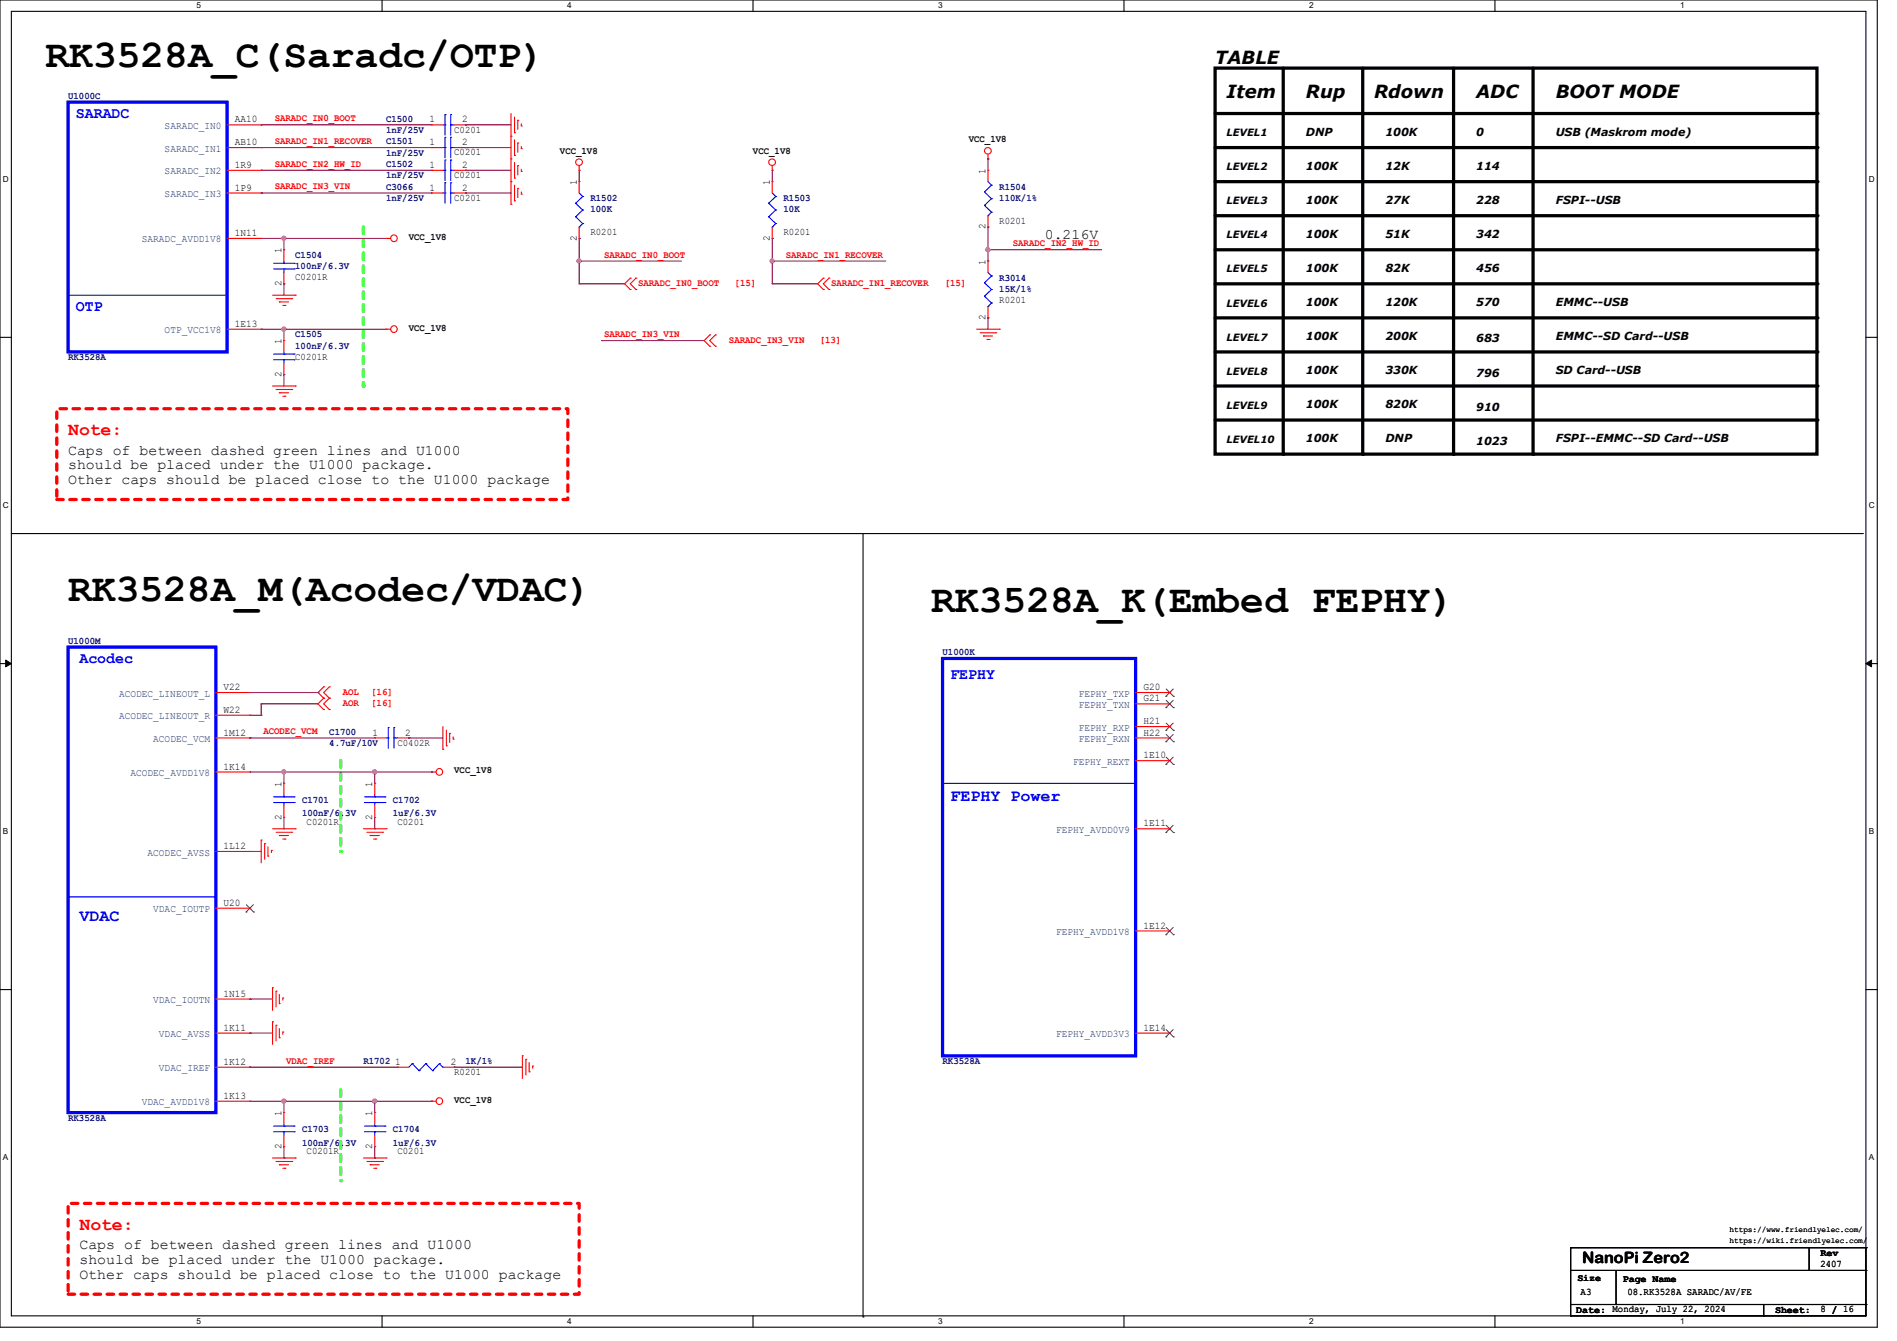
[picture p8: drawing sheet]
<svg xmlns="http://www.w3.org/2000/svg" width="297mm" height="210mm" viewBox="0 0 297 210" stroke-linecap="round" stroke-linejoin="round" font-family="sans-serif">
<path d="M0 0h293.9v207.9h-293.9zM1.8 1.8h290.3v204.3h-290.3z" fill="none" stroke="#000" stroke-width=".17"/>
<g fill="#fff">
<path d="M30.8 .2h.7v1.4h-.7z"/>
<path d="M30.8 206.2h.7v1.4h-.7z"/>
</g>
<path d="M59.8 0v1.8M59.8 206.1v1.8" fill="none" stroke="#000" stroke-width=".17"/>
<g fill="#fff">
<path d="M88.8 .2h.7v1.4h-.7z"/>
<path d="M88.8 206.2h.7v1.4h-.7z"/>
</g>
<path d="M117.9 0v1.8M117.9 206.1v1.8" fill="none" stroke="#000" stroke-width=".17"/>
<g fill="#fff">
<path d="M146.9 .2h.7v1.4h-.7z"/>
<path d="M146.9 206.2h.7v1.4h-.7z"/>
</g>
<path d="M176 0v1.8M176 206.1v1.8" fill="none" stroke="#000" stroke-width=".17"/>
<g fill="#fff">
<path d="M205 .2h.7v1.4h-.7z"/>
<path d="M205 206.2h.7v1.4h-.7z"/>
</g>
<path d="M234.1 0v1.8M234.1 206.1v1.8" fill="none" stroke="#000" stroke-width=".17"/>
<g fill="#fff">
<path d="M263.1 .2h.6v1.4h-.6z"/>
<path d="M263.1 206.2h.6v1.4h-.6z"/>
<path d="M.5 27.3h.9v1.4h-.9z"/>
<path d="M292.6 27.3h.9v1.4h-.9z"/>
<path d="M.5 78.4h.9v1.4h-.9z"/>
<path d="M292.6 78.4h.9v1.4h-.9z"/>
</g>
<path d="M0 52.8h1.8M292.1 52.8h1.8" fill="none" stroke="#000" stroke-width=".17"/>
<g fill="#fff">
<path d="M.5 129.5h.8v1.4h-.8z"/>
<path d="M292.6 129.5h.8v1.4h-.8z"/>
</g>
<path d="M0 103.9h1.8M292.1 103.9h1.8" fill="none" stroke="#000" stroke-width=".17"/>
<path d="M.9 103.4l.9 .5-.9 .5zM292.1 103.9l.9-.5v1z" fill="#000" stroke="#000" stroke-width=".16"/>
<g fill="#fff">
<path d="M.5 180.5h.8v1.4h-.8z"/>
<path d="M292.6 180.5h.8v1.4h-.8z"/>
</g>
<path d="M0 155h1.8M292.1 155h1.8" fill="none" stroke="#000" stroke-width=".17"/>
<path d="M8.9 64h80v14.2h-80z" fill="none" stroke="#f00" stroke-width=".51" stroke-dasharray="1 1"/>
<path d="M56.9 35.6v24.9" fill="none" stroke="#01ff00" stroke-width=".51" stroke-dasharray="1 1"/>
<circle cx="56.9" cy="60.5" r=".25" fill="#01ff00" stroke-dasharray="1 1"/>
<path d="M10.7 188.5h80v14.2h-80z" fill="none" stroke="#f00" stroke-width=".51" stroke-dasharray="1 1"/>
<g fill="none" stroke="#000" stroke-width=".51">
<path d="M190.2 10.7h94.3v60.4h-94.3zM190.2 17.8h94.3M200.9 10.7v60.4M213.4 10.7v60.4M227.6 10.7v60.4M240 10.7v60.4M190.2 23.1h94.3M190.2 28.4h94.3M190.2 33.8h94.3M190.2 39.1h94.3M190.2 44.4h94.3M190.2 49.8h94.3"/>
<path d="M190.2 55.1h94.3M190.2 60.5h94.3M190.2 65.8h94.3"/>
</g>
<g fill="#000">
<circle cx="284.5" cy="17.8" r=".25"/>
<circle cx="284.5" cy="39.1" r=".25"/>
<circle cx="284.5" cy="23.1" r=".25"/>
<circle cx="284.5" cy="28.4" r=".25"/>
<circle cx="284.5" cy="33.8" r=".25"/>
<circle cx="284.5" cy="55.1" r=".25"/>
<circle cx="284.5" cy="49.8" r=".25"/>
<circle cx="284.5" cy="44.4" r=".25"/>
<circle cx="200.9" cy="71.1" r=".25"/>
<circle cx="213.4" cy="71.1" r=".25"/>
<circle cx="227.6" cy="71.1" r=".25"/>
<circle cx="240" cy="71.1" r=".25"/>
<circle cx="284.5" cy="60.5" r=".25"/>
<circle cx="284.5" cy="65.8" r=".25"/>
</g>
<path d="M1.8 83.6h289.8M135.1 83.6v122.6M291.6 83.6h.1M135.1 206.2h.1" fill="none" stroke="#000" stroke-width=".17"/>
<path d="M53.3 119.1v14.3" fill="none" stroke="#01ff00" stroke-width=".51" stroke-dasharray="1 1"/>
<circle cx="53.3" cy="133.4" r=".25" fill="#01ff00" stroke-dasharray="1 1"/>
<path d="M53.3 170.7v14.2" fill="none" stroke="#01ff00" stroke-width=".51" stroke-dasharray="1 1"/>
<circle cx="53.3" cy="184.9" r=".25" fill="#01ff00" stroke-dasharray="1 1"/>
<g fill="none" stroke="#f00" stroke-width=".17">
<path d="M35.6 19.6h5.3M40.9 19.6h.1M67.6 19.6h.1M67.6 19.6h1.7M71.1 19.6h1.8M72.9 19.6h.1M80 17.8v14.2M80.6 18.3v2.5M81.1 18.8h.1M81.1 18.8v1.5M81.6 19.7h.1M81.6 19.4v.3"/>
<path d="M35.6 37.3h5.3M35.6 26.7h5.3M35.6 23.1h5.3M35.6 30.2h5.3M40.9 23.1h.1M40.9 26.7h.1M40.9 30.2h.1M40.9 37.3h.1M44.5 39.1h.1M44.5 39.1v1.8M60.5 37.3h.1M60.5 37.3h.7"/>
<path d="M67.6 26.7h.1M67.6 23.1h.1M67.6 30.2h.1M67.6 26.7h1.7M67.6 23.1h1.7M67.6 30.2h1.7M71.1 26.7h1.8M71.1 23.1h1.8M71.1 30.2h1.8M72.9 26.7h.1M72.9 23.1h.1M72.9 30.2h.1"/>
<path d="M80 21.3h.1M80 24.9h.1M80 28.4h.1M80 32h.1M80.6 20.8h.1M80.6 24.3h.1M80.6 27.9h.1M80.6 31.5h.1M80.6 21.9v2.4M80.6 25.4v2.5M80.6 29v2.5M81.1 22.4h.1"/>
<path d="M81.1 26h.1M81.1 29.5h.1M81.1 22.4v1.4M81.1 26v1.4M81.1 29.5v1.4M81.6 23.3h.1M81.6 26.8h.1M81.6 30.4h.1M81.6 22.9v.4M81.6 26.5v.3M81.6 30.1v.3M90.7 26.7h.1"/>
<path d="M90.7 28.4h.1M90.7 37.3h.1M90.7 26v.7M90.7 28.4v1.8M90.7 35.6v1.7M120.9 26.7h.1M120.9 28.4h.1M120.9 37.3h.1M120.9 26v.7M120.9 28.4v1.8M120.9 35.6v1.7M154.7 24.9h.1"/>
<path d="M154.7 26.7h.1M154.7 35.6h.1M154.7 24.2v.7M154.7 26.7v1.7M154.7 33.8v1.8M35.6 51.6h5.3M40.9 51.6h.1M42.7 46.2h3.5M43.2 46.8h2.5M43.7 47.3h.1M43.7 47.3h1.5M44.3 47.8h.3"/>
<path d="M44.5 53.3h.1M44.5 58.7h.1M44.5 44.4h.1M44.5 42.7v1.7M44.5 53.3v1.8M44.5 56.9v1.8M44.6 47.8h.1M45.7 46.8h.1M46.2 46.2h.1M60.5 51.6h.1M60.5 51.6h.7M98.7 43.6h.1"/>
<path d="M98.7 45.3h.1M98.7 43.6l-.9 .8 .9 .9M99.6 45.3h.1M99.6 43.6h.1M99.6 43.6l-.9 .8 .9 .9M111.1 52.5h.1M111.1 54.2h.1M111.1 52.5l-.9 .8 .9 .9M112 54.2h.1M112 52.5h.1M112 52.5l-.9 .8 .9 .9M128.9 43.6h.1"/>
<path d="M128.9 45.3h.1M128.9 43.6l-.9 .8 .9 .9M129.8 45.3h.1M129.8 43.6h.1M129.8 43.6l-.9 .8 .9 .9M152.9 51.6h3.6M153.5 52.1h2.4M154 52.6h.1M154 52.6h1.4M154.5 53.2h.4M154.7 40.9h.1M154.7 49.8h.1"/>
<path d="M154.7 40.9v1.8M154.7 48v1.8M154.9 53.2h.1M155.9 52.1h.1M156.5 51.6h.1M42.7 60.5h3.5M43.2 61h2.5M43.7 61.5h.1M43.7 61.5h1.5M44.3 62.1h.3M44.6 62.1h.1M45.7 61h.1"/>
<path d="M46.2 60.5h.1M33.8 115.6h5.3M33.8 108.5h5.3M33.8 112h5.3M39.1 115.6h.1M39.1 108.5h.1M39.1 112h.1M50.7 107.6h.1M50.7 109.3h.1M50.7 111.1h.1M50.7 107.6l-.9 .9 .9 .8M50.7 109.3l-.9 .9 .9 .9"/>
<path d="M51.6 109.3h.1M51.6 107.6h.1M51.6 111.1h.1M51.6 107.6l-.9 .9 .9 .8M51.6 109.3l-.9 .9 .9 .9M58.7 115.6h.1M58.7 115.6h1.8M62.2 115.6h1.8M64 115.6h.1M69.3 117.3h.1M69.3 113.8v3.5M69.9 116.8h.1"/>
<path d="M69.9 114.3v2.5M70.4 114.9h.1M70.4 114.9v1.4M71 115.7h.1M71 115.4v.3M177.8 115.6h5.3M177.8 113.8h5.3M177.8 110.2h5.3M177.8 108.5h5.3M177.8 119.1h5.3M183.1 115.6h.1M183.1 113.8h.1"/>
<path d="M183.1 110.2h.1M183.1 108.5h.1M183.1 119.1h.1M33.8 120.9h5.3M33.8 133.4h5.3M39.1 120.9h.1M39.1 133.4h.1M40.9 131.6h.1M40.9 131.6v3.5M41.4 132.1h.1M41.4 132.1v2.5M42 134.1h.1"/>
<path d="M42 132.6v1.5M42.5 133.2h.1M42.5 133.2v.3M42.7 129.8h3.5M43.2 130.3h2.5M43.7 130.9h.1M43.7 130.9h1.5M44.3 131.4h.3M44.5 122.7h.1M44.5 128h.1M44.5 122.7v1.8M44.5 126.2v1.8"/>
<path d="M44.6 131.4h.1M45.7 130.3h.1M46.2 129.8h.1M56.9 129.8h3.6M57.4 130.3h2.5M58 130.9h.1M58 130.9h1.4M58.5 131.4h.3M58.7 122.7h.1M58.7 128h.1M58.7 122.7v1.8M58.7 126.2v1.8"/>
<path d="M58.8 131.4h.1M59.9 130.3h.1M60.5 129.8h.1M67.6 120.9h.1M67.6 120.9h.7M177.8 129.8h5.3M183.1 129.8h.1M33.8 142.2h5.3M33.8 156.5h5.3M39.1 142.2h.1M39.1 156.5h.1M42.7 154.7h.1"/>
<path d="M42.7 154.7v3.5M43.2 155.2h.1M43.2 155.2v2.5M43.7 157.2h.1M43.7 155.7v1.5M44.3 156.3h.1M44.3 156.3v.3M177.8 145.8h5.3M183.1 145.8h.1M33.8 172.5h5.3M33.8 161.8h5.3M33.8 167.1h5.3"/>
<path d="M39.1 167.1h.1M39.1 172.5h.1M39.1 161.8h.1M42.7 160h.1M42.7 160v3.6M43.2 160.6h.1M43.2 160.6v2.4M43.7 162.5h.1M43.7 161.1v1.4M44.3 161.6h.1M44.3 161.6v.4M44.5 174.2h.1"/>
<path d="M44.5 179.6h.1M44.5 174.2v1.8M44.5 177.8v1.8M58.7 174.2h.1M58.7 179.6h.1M58.7 174.2v1.8M58.7 177.8v1.8M62.2 167.1h.1M62.2 167.1h1.8M67.6 172.5h.1M67.6 172.5h.7M69.3 167.1h1.8"/>
<path d="M71.1 167.1h.1M81.8 165.4h.1M81.8 165.4v3.5M82.3 165.9h.1M82.3 165.9v2.5M82.8 167.9h.1M82.8 166.4v1.5M83.4 167h.1M83.4 167v.3M177.8 161.8h5.3M183.1 161.8h.1M42.7 181.4h3.5"/>
<path d="M43.2 181.9h2.5M43.7 182.4h.1M43.7 182.4h1.5M44.3 183h.3M44.6 183h.1M45.7 181.9h.1M46.2 181.4h.1M56.9 181.4h3.6M57.4 181.9h2.5M58 182.4h.1M58 182.4h1.4M58.5 183h.3"/>
<path d="M58.8 183h.1M59.9 181.9h.1M60.5 181.4h.1"/>
<circle cx="61.7" cy="37.3" r=".52"/>
<circle cx="90.7" cy="25.4" r=".52"/>
<circle cx="120.9" cy="25.4" r=".52"/>
<circle cx="154.7" cy="23.6" r=".52"/>
<circle cx="61.7" cy="51.5" r=".52"/>
<circle cx="68.8" cy="120.9" r=".52"/>
<circle cx="68.8" cy="172.4" r=".52"/>
</g>
<g fill="none" stroke="#000" stroke-width=".17">
<path d="M245.9 195.4h.1M245.9 199h46.2M245.9 195.4v10.7M245.9 195.4h46.2M253 199v5.3M283.3 199h.1M283.3 195.4v3.6M292.1 199h.1M292.1 195.4h.1M292.1 195.4v10.7h-46.2M245.9 206.1h.1M245.9 204.3h46.2"/>
<path d="M253 204.3h.1M256.6 204.3h.1M276.1 206.1h.1M276.1 204.3v1.8M292.1 204.3h.1"/>
</g>
<g fill="none" stroke="#00f" stroke-width=".17">
<path d="M69.3 19.6h.4M69.7 19.6h.1M69.7 17.9h.1M69.7 17.9v3.3M70.6 17.9h.1M70.6 19.6h.1M70.6 19.6h.5M70.6 17.9v3.3M69.3 26.7h.4M69.3 23.1h.4M69.3 30.2h.4M69.7 26.7h.1"/>
<path d="M69.7 25.1h.1M69.7 23.1h.1M69.7 21.5h.1M69.7 30.2h.1M69.7 28.6h.1M69.7 21.5v3.2M69.7 25.1v3.2M69.7 28.6v3.2M70.6 25.1h.1M70.6 26.7h.1M70.6 21.5h.1M70.6 23.1h.1"/>
<path d="M70.6 28.6h.1M70.6 30.2h.1M70.6 21.5v3.2M70.6 25.1v3.2M70.6 28.6v3.2M70.6 26.7h.5M70.6 23.1h.5M70.6 30.2h.5M90.1 31.8h.1M90.1 34h.1M90.1 31.8l1.1 1.1M90.1 34l1.1 1"/>
<path d="M90.7 35.6h.1M90.7 30.2l.5 .6M91.2 30.8h.1M91.2 32.9h.1M91.2 35h.1M91.2 30.8l-1.1 1M91.2 32.9l-1.1 1.1M91.2 35l-.5 .6M120.4 31.8h.1M120.4 34h.1M120.4 31.8l1.1 1.1M120.4 34l1.1 1"/>
<path d="M120.9 35.6h.1M120.9 30.2l.6 .6M121.5 30.8h.1M121.5 32.9h.1M121.5 35h.1M121.5 30.8l-1.1 1M121.5 32.9l-1.1 1.1M121.5 35l-.6 .6M154.1 30.1h.1M154.1 32.2h.1M154.1 30.1l1.1 1M154.1 32.2l1.1 1"/>
<path d="M154.7 33.8h.1M154.7 28.4l.5 .6M155.2 29h.1M155.2 31.1h.1M155.2 33.2h.1M155.2 29l-1.1 1.1M155.2 31.1l-1.1 1.1M155.2 33.2l-.5 .6M10.7 46.2h.1M10.7 46.2h24.9M42.8 56.3h3.3M42.8 55.5h3.3"/>
<path d="M42.8 42.1h3.3M42.8 41.2h3.3M44.5 55.5h.1M44.5 56.3h.1M44.5 41.2h.1M44.5 42.1h.1M44.5 40.9v.3M44.5 42.1v.6M44.5 55.1v.4M44.5 56.3v.6M46.1 56.3h.1M46.1 55.5h.1"/>
<path d="M46.1 42.1h.1M46.1 41.2h.1M154.1 44.3h.1M154.1 46.4h.1M154.1 44.3l1.1 1M154.1 46.4l1.1 1.1M154.7 48h.1M154.7 42.7l.5 .5M155.2 43.2h.1M155.2 45.3h.1M155.2 47.5h.1M155.2 43.2l-1.1 1.1"/>
<path d="M155.2 45.3l-1.1 1.1M155.2 47.5l-.5 .5M60.5 115.6h.3M60.8 115.6h.1M60.8 114h.1M60.8 114v3.2M61.7 114h.1M61.7 115.6h.1M61.7 115.6h.5M61.7 114v3.2M42.8 125.7h3.3M42.8 124.8h3.3"/>
<path d="M44.5 124.8h.1M44.5 125.7h.1M44.5 124.5v.3M44.5 125.7v.5M46.1 125.7h.1M46.1 124.8h.1M57.1 125.7h3.2M57.1 124.8h3.2M58.7 124.8h.1M58.7 125.7h.1M58.7 124.5v.3M58.7 125.7v.5"/>
<path d="M60.3 125.7h.1M60.3 124.8h.1M147.6 122.7h30.2M177.8 122.7h.1M10.7 140.5h.1M10.7 140.5h23.1M42.8 177.2h3.3M42.8 176.4h3.3M44.5 176.4h.1M44.5 177.2h.1M44.5 176v.4M44.5 177.2v.6"/>
<path d="M46.1 177.2h.1M46.1 176.4h.1M57.1 177.2h3.2M57.1 176.4h3.2M58.7 176.4h.1M58.7 177.2h.1M58.7 176v.4M58.7 177.2v.6M60.3 177.2h.1M60.3 176.4h.1M64.6 166.6h.1M64.6 166.6l-.6 .5"/>
<path d="M64.6 166.6l1 1.1M65.6 167.7h.1M66.7 166.6h.1M66.7 166.6l-1.1 1.1M66.7 166.6l1 1.1M67.7 167.7h.1M68.8 166.6h.1M68.8 166.6l-1.1 1.1M68.8 166.6l.5 .5M69.3 167.1h.1"/>
</g>
<path d="M10.7 16h24.9v39.1h-24.9zM10.7 101.3h23.1v72.9h-23.1zM147.6 103.1h30.2v62.3h-30.2z" fill="none" stroke="#00f" stroke-width=".51"/>
<g fill="none" stroke="#7f3f00" stroke-width=".16">
<path d="M182.5 116.2h.1M182.5 114.4h.1M182.5 110.8h.1M182.5 109.1h.1M182.5 119.7h.1M182.6 115l1.1 1.2M182.6 113.2l1.1 1.2M182.6 109.7l1.1 1.1M182.6 107.9l1.1 1.2M182.6 118.6l1.1 1.1M183.7 115l-1.2 1.2M183.7 113.2l-1.2 1.2"/>
<path d="M183.7 109.7l-1.2 1.1M183.7 107.9l-1.2 1.2M183.7 118.6l-1.2 1.1M183.7 116.2h.1M183.7 114.4h.1M183.7 110.8h.1M183.7 109.1h.1M183.7 119.7h.1M182.5 130.4h.1M182.6 129.2l1.1 1.2M183.7 129.2l-1.2 1.2M183.7 130.4h.1"/>
<path d="M38.5 142.8h.1M38.6 141.7l1.1 1.1M39.7 141.7l-1.2 1.1M39.7 142.8h.1M182.5 146.4h.1M182.6 145.2l1.1 1.2M183.7 145.2l-1.2 1.2M183.7 146.4h.1M182.5 162.4h.1M182.6 161.2l1.1 1.2M183.7 161.2l-1.2 1.2M183.7 162.4h.1"/>
</g>
<g fill="none" stroke="#7f003f" stroke-width=".17">
<path d="M40.9 19.6h.1M40.9 19.6h26.7M72.9 19.6h.1M72.9 19.6h7.1M40.9 23.1h.1M40.9 26.7h.1M40.9 30.2h.1M40.9 26.7h26.7M40.9 37.3h19.6M40.9 23.1h26.7M40.9 30.2h26.7M44.5 37.3h.1"/>
<path d="M44.5 37.3v1.8M72.9 26.7h.1M72.9 23.1h.1M72.9 30.2h.1M72.9 26.7h7.1M72.9 23.1h7.1M72.9 30.2h7.1M90.7 26.7h.1M90.7 37.3h.1M90.7 26.7v1.7M90.7 37.3v7.1M120.9 26.7h.1"/>
<path d="M120.9 37.3h.1M120.9 26.7v1.7M120.9 37.3v7.1M154.7 24.9h.1M154.7 35.6h.1M154.7 39.1h.1M154.7 24.9v1.8M154.7 35.6v5.3M154.7 39.1h17.8M40.9 51.6h.1M40.9 51.6h19.6M44.5 51.6h.1"/>
<path d="M44.5 58.7h.1M44.5 44.4h.1M44.5 44.4v1.8M44.5 51.6v1.7M44.5 58.7v1.8M90.7 40.9h.1M90.7 44.4h.1M90.7 40.9h16M90.7 44.4h7.1M94.2 53.3h.1M94.2 53.3h16M120.9 40.9h.1"/>
<path d="M120.9 44.4h.1M120.9 40.9h17.8M120.9 44.4h7.1M154.7 49.8h.1M154.7 49.8v1.8M39.1 115.6h.1M39.1 108.5h10.7M39.1 112h1.8M39.1 115.6h19.6M40.9 112h.1M40.9 110.2h.1M40.9 110.2v1.8"/>
<path d="M40.9 110.2h8.9M49.8 108.5h.1M64 115.6h.1M64 115.6h5.3M39.1 133.4h.1M39.1 133.4h1.8M39.1 120.9h28.5M44.5 120.9h.1M44.5 129.8h.1M44.5 120.9v1.8M44.5 128v1.8M58.7 120.9h.1"/>
<path d="M58.7 129.8h.1M58.7 120.9v1.8M58.7 128v1.8M67.6 120.9h.1M39.1 156.5h.1M39.1 156.5h3.6M39.1 161.8h.1M39.1 167.1h.1M39.1 161.8h3.6M39.1 172.5h28.5M39.1 167.1h23.1M44.5 172.5h.1"/>
<path d="M44.5 172.5v1.7M44.5 179.6v1.8M58.7 172.5h.1M58.7 172.5v1.7M58.7 179.6v1.8M67.6 172.5h.1M71.1 167.1h.1M71.1 167.1h10.7M44.5 181.4h.1M58.7 181.4h.1"/>
</g>
<g fill="#f0f" stroke="#f0f" stroke-width=".17">
<circle cx="90.7" cy="40.9" r=".32"/>
<circle cx="120.9" cy="40.9" r=".32"/>
<circle cx="154.7" cy="39.1" r=".32"/>
<circle cx="44.4" cy="37.3" r=".32"/>
<circle cx="44.4" cy="51.5" r=".32"/>
<circle cx="44.4" cy="120.9" r=".32"/>
<circle cx="58.7" cy="120.9" r=".32"/>
<circle cx="44.4" cy="172.4" r=".32"/>
<circle cx="58.7" cy="172.4" r=".32"/>
</g>
<g font-size="6.2">
<text x="7.1" y="10.5">RK3528A_C(Saradc/OTP)</text>
<text x="10.7" y="94.1">RK3528A_M(Acodec/VDAC)</text>
<text x="145.8" y="95.9">RK3528A_K(Embed FEPHY)</text>
</g>
<g font-size="2.8">
<text x="190.2" y="9.9">TABLE</text>
<text x="192" y="15.3">Item</text>
<text x="204.5" y="15.3">Rup</text>
<text x="215.1" y="15.3">Rdown</text>
<text x="231.1" y="15.3">ADC</text>
<text x="243.6" y="15.3">BOOT MODE</text>
</g>
<g font-size="2.8" fill="#f00">
<text x="10.7" y="68.2">Note:</text>
<text x="12.4" y="192.6">Note:</text>
</g>
<g font-size="2.6" fill="#00f">
<text x="148.8" y="125.4">FEPHY Power</text>
<text x="12.4" y="144.2">VDAC</text>
</g>
<g font-size="2.5" fill="#00f">
<text x="11.9" y="18.5">SARADC</text>
<text x="11.9" y="48.8">OTP</text>
<text x="12.4" y="103.9">Acodec</text>
<text x="148.8" y="106.3">FEPHY</text>
</g>
<text font-size="2.5" x="247.7" y="197.7">NanoPi Zero2</text>
<g font-size="2.3">
<text x="163.6" y="37.4">0.216V</text>
<text x="10.7" y="71.2">Caps of between dashed green lines and U1000</text>
<text x="10.7" y="73.5">should be placed under the U1000 package.</text>
<text x="10.7" y="75.8">Other caps should be placed close to the U1000 package</text>
<text x="12.4" y="195.7">Caps of between dashed green lines and U1000</text>
<text x="12.4" y="197.9">should be placed under the U1000 package.</text>
<text x="12.4" y="200.2">Other caps should be placed close to the U1000 package</text>
</g>
<g font-size="1.7">
<text x="204.5" y="21.3">DNP</text>
<text x="216.9" y="21.3">100K</text>
<text x="231.1" y="21.3">0</text>
<text x="243.6" y="21.3">USB (Maskrom mode)</text>
<text x="204.5" y="26.6">100K</text>
<text x="216.9" y="26.6">12K</text>
<text x="231.1" y="26.6">114</text>
<text x="204.5" y="32">100K</text>
<text x="216.9" y="32">27K</text>
<text x="231.1" y="32">228</text>
<text x="243.6" y="32">FSPI--USB</text>
<text x="204.5" y="37.3">100K</text>
<text x="216.9" y="37.3">51K</text>
<text x="231.1" y="37.3">342</text>
<text x="204.5" y="42.6">100K</text>
<text x="204.5" y="48">100K</text>
<text x="216.9" y="42.6">82K</text>
<text x="216.9" y="48">120K</text>
<text x="231.1" y="42.6">456</text>
<text x="231.1" y="48">570</text>
<text x="243.6" y="48">EMMC--USB</text>
<text x="204.5" y="53.3">100K</text>
<text x="216.9" y="53.3">200K</text>
<text x="231.1" y="53.6">683</text>
<text x="243.6" y="53.3">EMMC--SD Card--USB</text>
<text x="204.5" y="58.6">100K</text>
<text x="216.9" y="58.6">330K</text>
<text x="231.1" y="59">796</text>
<text x="243.6" y="58.6">SD Card--USB</text>
<text x="204.5" y="64">100K</text>
<text x="216.9" y="64">820K</text>
<text x="231.1" y="64.3">910</text>
<text x="204.5" y="69.3">100K</text>
<text x="216.9" y="69.3">DNP</text>
<text x="231.1" y="69.6">1023</text>
<text x="243.6" y="69.3">FSPI--EMMC--SD Card--USB</text>
</g>
<g font-size="1.6" fill="#00007f">
<text x="10.7" y="15.5">U1000C</text>
<text x="60.5" y="19">C1500</text>
<text x="60.5" y="20.8">1nF/25V</text>
<text x="60.5" y="22.6">C1501</text>
<text x="60.5" y="26.2">C1502</text>
<text x="60.5" y="27.9">1nF/25V</text>
<text x="60.5" y="24.4">1nF/25V</text>
<text x="60.5" y="29.7">C3066</text>
<text x="156.5" y="29.7">R1504</text>
<text x="60.5" y="31.5">1nF/25V</text>
<text x="92.5" y="31.5">R1502</text>
<text x="92.5" y="33.3">100K</text>
<text x="122.7" y="31.5">R1503</text>
<text x="122.7" y="33.3">10K</text>
<text x="156.5" y="31.5">110K/1%</text>
<text x="46.2" y="40.4">C1504</text>
<text x="46.2" y="42.2">100nF/6.3V</text>
<text x="156.5" y="43.9">R3014</text>
<text x="156.5" y="45.7">15K/1%</text>
<text x="46.2" y="52.8">C1505</text>
<text x="10.7" y="56.4">RK3528A</text>
<text x="46.2" y="54.6">100nF/6.3V</text>
<text x="10.7" y="100.8">U1000M</text>
<text x="147.6" y="102.6">U1000K</text>
<text x="51.6" y="115.1">C1700</text>
<text x="51.6" y="116.8">4.7uF/10V</text>
<text x="47.3" y="125.7">C1701</text>
<text x="61.5" y="125.7">C1702</text>
<text x="47.3" y="127.8">100nF/6.3V</text>
<text x="61.5" y="127.8">1uF/6.3V</text>
<text x="56.9" y="166.6">R1702</text>
<text x="72.9" y="166.6">1K/1%</text>
<text x="147.6" y="166.6">RK3528A</text>
<text x="10.7" y="175.5">RK3528A</text>
<text x="47.3" y="177.3">C1703</text>
<text x="47.3" y="179.4">100nF/6.3V</text>
<text x="61.5" y="177.3">C1704</text>
<text x="61.5" y="179.4">1uF/6.3V</text>
</g>
<g font-size="1.6" fill="#003f7f">
<text x="25.8" y="20.2">SARADC_IN0</text>
<text x="25.8" y="23.7">SARADC_IN1</text>
<text x="25.8" y="27.3">SARADC_IN2</text>
<text x="25.8" y="30.9">SARADC_IN3</text>
<text x="22.2" y="38">SARADC_AVDD1V8</text>
<text x="25.8" y="52.2">OTP_VCC1V8</text>
<text x="18.7" y="109.1">ACODEC_LINEOUT_L</text>
<text x="18.7" y="112.7">ACODEC_LINEOUT_R</text>
<text x="168.9" y="110.9">FEPHY_TXN</text>
<text x="168.9" y="109.1">FEPHY_TXP</text>
<text x="24" y="116.2">ACODEC_VCM</text>
<text x="168" y="119.8">FEPHY_REXT</text>
<text x="168.9" y="116.2">FEPHY_RXN</text>
<text x="168.9" y="114.4">FEPHY_RXP</text>
<text x="20.4" y="121.5">ACODEC_AVDD1V8</text>
<text x="165.4" y="130.4">FEPHY_AVDD0V9</text>
<text x="23.1" y="134">ACODEC_AVSS</text>
<text x="24" y="142.9">VDAC_IOUTP</text>
<text x="165.4" y="146.4">FEPHY_AVDD1V8</text>
<text x="24" y="157.1">VDAC_IOUTN</text>
<text x="24.9" y="167.8">VDAC_IREF</text>
<text x="24.9" y="162.4">VDAC_AVSS</text>
<text x="165.4" y="162.4">FEPHY_AVDD3V3</text>
<text x="22.2" y="173.1">VDAC_AVDD1V8</text>
</g>
<g font-size="1.6">
<text x="36.8" y="19.2">AA10</text>
<text x="36.8" y="22.7">AB10</text>
<text x="67.2" y="19.2">1</text>
<text x="67.2" y="22.7">1</text>
<text x="71.1" y="20.8">C0201</text>
<text x="72.3" y="19.2">2</text>
<text x="72.3" y="22.7">2</text>
<text x="151.7" y="22.3">VCC_1V8</text>
<text x="192" y="21.3">LEVEL1</text>
<text x="36.8" y="26.3">1R9</text>
<text x="36.8" y="29.8">1P9</text>
<text x="67.2" y="26.3">1</text>
<text x="67.2" y="29.8">1</text>
<text x="71.1" y="27.9">C0201</text>
<text x="71.1" y="24.3">C0201</text>
<text x="72.3" y="26.3">2</text>
<text x="72.3" y="29.8">2</text>
<text x="87.7" y="24">VCC_1V8</text>
<text x="90.3" y="29" transform="rotate(-90 90.3 29)">1</text>
<text x="117.9" y="24">VCC_1V8</text>
<text x="120.5" y="29" transform="rotate(-90 120.5 29)">1</text>
<text x="154.3" y="27.2" transform="rotate(-90 154.3 27.2)">1</text>
<text x="192" y="26.7">LEVEL2</text>
<text x="71.1" y="31.5">C0201</text>
<text x="154.3" y="35.9" transform="rotate(-90 154.3 35.9)">2</text>
<text x="156.5" y="35">R0201</text>
<text x="192" y="32">LEVEL3</text>
<text x="36.8" y="37">1N11</text>
<text x="44.1" y="39.7" transform="rotate(-90 44.1 39.7)">1</text>
<text x="64" y="37.5">VCC_1V8</text>
<text x="90.3" y="37.7" transform="rotate(-90 90.3 37.7)">2</text>
<text x="92.5" y="36.8">R0201</text>
<text x="120.5" y="37.7" transform="rotate(-90 120.5 37.7)">2</text>
<text x="122.7" y="36.8">R0201</text>
<text x="154.3" y="41.4" transform="rotate(-90 154.3 41.4)">1</text>
<text x="192" y="37.3">LEVEL4</text>
<text x="44.1" y="44.8" transform="rotate(-90 44.1 44.8)">2</text>
<text x="46.2" y="43.9">C0201R</text>
<text x="156.5" y="47.5">R0201</text>
<text x="192" y="42.7">LEVEL5</text>
<text x="36.8" y="51.2">1E13</text>
<text x="44.1" y="53.9" transform="rotate(-90 44.1 53.9)">1</text>
<text x="64" y="51.8">VCC_1V8</text>
<text x="154.3" y="50.1" transform="rotate(-90 154.3 50.1)">2</text>
<text x="192" y="48">LEVEL6</text>
<text x="192" y="53.3">LEVEL7</text>
<text x="44.1" y="59" transform="rotate(-90 44.1 59)">2</text>
<text x="46.2" y="56.3">C0201R</text>
<text x="192" y="58.7">LEVEL8</text>
<text x="192" y="64">LEVEL9</text>
<text x="192" y="69.3">LEVEL10</text>
<text x="35" y="108.1">V22</text>
<text x="35" y="111.6">W22</text>
<text x="179" y="113.4">H21</text>
<text x="179" y="109.9">G21</text>
<text x="179" y="108.1">G20</text>
<text x="35" y="115.2">1M12</text>
<text x="58.3" y="115.2">1</text>
<text x="62.2" y="116.8">C0402R</text>
<text x="63.5" y="115.2">2</text>
<text x="179" y="115.2">H22</text>
<text x="179" y="118.7">1E10</text>
<text x="35" y="120.5">1K14</text>
<text x="44.1" y="123.2" transform="rotate(-90 44.1 123.2)">1</text>
<text x="58.3" y="123.2" transform="rotate(-90 58.3 123.2)">1</text>
<text x="71.1" y="121.1">VCC_1V8</text>
<text x="44.1" y="128.4" transform="rotate(-90 44.1 128.4)">2</text>
<text x="48" y="129.2">C0201R</text>
<text x="58.3" y="128.4" transform="rotate(-90 58.3 128.4)">2</text>
<text x="62.2" y="129.2">C0201</text>
<text x="179" y="129.4">1E11</text>
<text x="35" y="133">1L12</text>
<text x="35" y="141.9">U20</text>
<text x="179" y="145.4">1E12</text>
<text x="35" y="156.1">1N15</text>
<text x="35" y="161.4">1K11</text>
<text x="179" y="161.4">1E14</text>
<text x="35" y="166.8">1K12</text>
<text x="61.9" y="166.8">1</text>
<text x="70.6" y="166.8">2</text>
<text x="35" y="172.1">1K13</text>
<text x="71.1" y="172.7">VCC_1V8</text>
<text x="71.1" y="168.4">R0201</text>
<text x="44.1" y="179.9" transform="rotate(-90 44.1 179.9)">2</text>
<text x="44.1" y="174.8" transform="rotate(-90 44.1 174.8)">1</text>
<text x="58.3" y="179.9" transform="rotate(-90 58.3 179.9)">2</text>
<text x="58.3" y="174.8" transform="rotate(-90 58.3 174.8)">1</text>
<text x="48" y="180.8">C0201R</text>
<text x="62.2" y="180.8">C0201</text>
<text x="285" y="196.7">Rev</text>
<text x="247" y="200.6">Size</text>
<text x="247.5" y="202.9">A3</text>
<text x="254.1" y="200.7">Page Name</text>
<text x="254.8" y="202.9">08.RK3528A SARADC/AV/FE</text>
<text x="285" y="198.4">2407</text>
<text x="246.8" y="205.6">Date: Monday, July 22, 2024</text>
<text x="277.9" y="205.6">Sheet:</text>
<text x="285" y="205.5">8 / 16</text>
</g>
<g font-size="1.6" fill="#f00">
<text x="43" y="22.6">SARADC_IN1_RECOVER</text>
<text x="43" y="19">SARADC_IN0_BOOT</text>
<text x="43" y="26.1">SARADC_IN2_HW_ID</text>
<text x="43" y="29.7">SARADC_IN3_VIN</text>
<text x="94.6" y="40.3">SARADC_IN0_BOOT</text>
<text x="123" y="40.3">SARADC_IN1_RECOVER</text>
<text x="158.6" y="38.6">SARADC_IN2_HW_ID</text>
<text x="99.9" y="44.8">SARADC_IN0_BOOT</text>
<text x="115" y="44.8">[15]</text>
<text x="130.1" y="44.8">SARADC_IN1_RECOVER</text>
<text x="147.9" y="44.8">[15]</text>
<text x="94.6" y="52.8">SARADC_IN3_VIN</text>
<text x="114.1" y="53.7">SARADC_IN3_VIN</text>
<text x="128.3" y="53.7">[13]</text>
<text x="53.7" y="108.8">AOL</text>
<text x="53.7" y="110.6">AOR</text>
<text x="58.1" y="108.8">[16]</text>
<text x="58.1" y="110.6">[16]</text>
<text x="41.2" y="115">ACODEC_VCM</text>
<text x="44.8" y="166.6">VDAC_IREF</text>
</g>
<g font-size="1.3">
<text x="30.8" y="1.3">5</text>
<text x="88.8" y="1.3">4</text>
<text x="146.9" y="1.3">3</text>
<text x="205" y="1.3">2</text>
<text x="263.1" y="1.3">1</text>
<text x=".5" y="28.4">D</text>
<text x="292.6" y="28.4">D</text>
<text x=".5" y="79.5">C</text>
<text x="292.6" y="79.5">C</text>
<text x=".5" y="130.6">B</text>
<text x="292.6" y="130.6">B</text>
<text x=".5" y="181.7">A</text>
<text x="292.6" y="181.7">A</text>
<text x="30.8" y="207.4">5</text>
<text x="88.8" y="207.4">4</text>
<text x="146.9" y="207.4">3</text>
<text x="205" y="207.4">2</text>
<text x="263.1" y="207.4">1</text>
</g>
<g font-size="1.2">
<text x="270.8" y="194.6">https://wiki.friendlyelec.com/</text>
<text x="270.8" y="192.9">https://www.friendlyelec.com/</text>
</g>
</svg>
